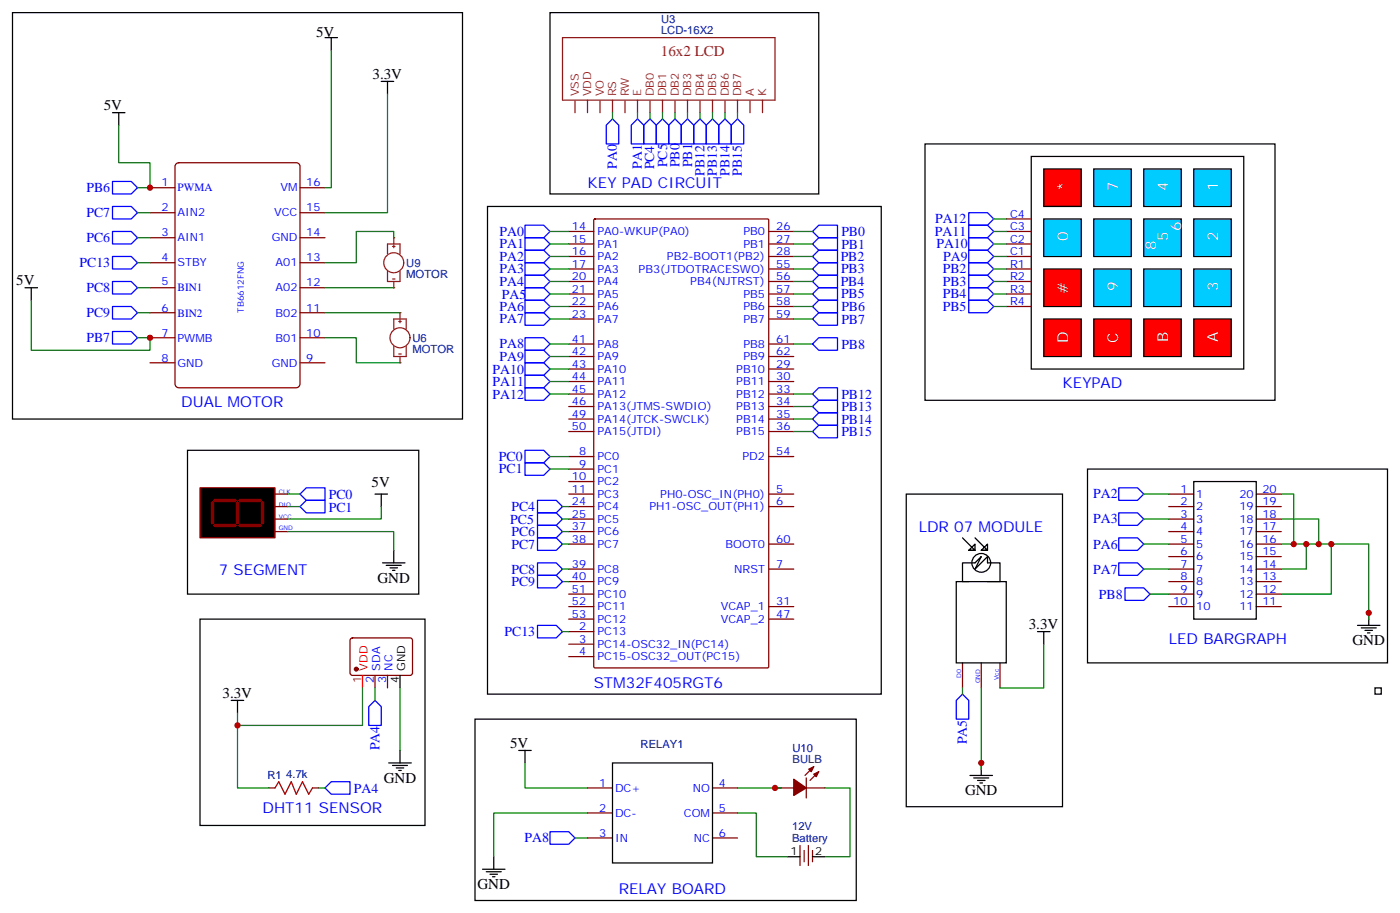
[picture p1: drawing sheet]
<svg xmlns="http://www.w3.org/2000/svg" width="395mm" height="258mm" viewBox="0 0 395 258" stroke-linecap="round" stroke-linejoin="round" font-family="sans-serif">
<g fill="none" stroke="#870000" stroke-width=".35">
<path d="M42.3 53h7.1M49.6 46.3l.8-.4h33.2l.9 .4 .2 .7v61.3l-.5 .9-.6 .2h-33.2l-.8-.5-.2-.6v-61.3zM84.7 53h7M42.3 60h7.1M42.3 67.1h7.1M42.3 74.1h7.1M84.7 60h7M84.7 67.1h7M84.7 74.1h7M160.5 65.3h7.1M160.5 68.8h7.1M160.5 72.4h7.1"/>
<path d="M160.5 75.9h7.1M160.5 79.4h7.1M167.6 61.9l.3-.1h48.7l.3 .1 .1 126.2-.2 .3h-48.9l-.3-.2zM217 65.3h7M217 68.8h7M217 72.4h7M217 75.9h7M217 79.4h7M42.3 81.2h7.1M42.3 88.2h7.1M42.3 95.3h7.1M84.7 81.2h7"/>
<path d="M84.7 88.2h7M84.7 95.3h7M160.5 82.9h7.1M160.5 86.5h7.1M160.5 90h7.1M160.5 97h7.1M217 82.9h7M217 86.5h7M217 90h7M217 97h7M42.3 102.3h7.1M84.7 102.3h7"/>
<path d="M160.5 104.1h7.1M160.5 107.6h7.1M160.5 111.2h7.1M160.5 114.7h7.1M160.5 118.2h7.1M160.5 100.6h7.1M217 104.1h7M217 107.6h7M217 111.2h7M217 114.7h7M217 118.2h7M217 100.6h7"/>
<path d="M160.5 121.7h7.1M160.5 128.8h7.1M160.5 132.3h7.1M160.5 135.9h7.1M160.5 139.4h7.1M217 121.7h7M217 128.8h7M217 139.4h7M160.5 142.9h7.1M160.5 146.4h7.1M160.5 150h7.1M160.5 153.5h7.1"/>
<path d="M217 142.9h7M217 153.5h7M160.5 178.2h7.1M160.5 160.5h7.1M160.5 164.1h7.1M160.5 167.6h7.1M160.5 171.1h7.1M160.5 174.7h7.1M217 160.5h7M217 171.1h7M217 174.7h7M160.5 181.7h7.1"/>
<path d="M160.5 185.2h7.1"/>
</g>
<g fill="#0cf" stroke="#000" stroke-width=".35">
<path d="M336.9 47.7h10.6v10.5h-10.6z"/>
<path d="M336.9 61.8h10.6v10.6h-10.6z"/>
<path d="M336.9 75.9h10.6v10.6h-10.6z"/>
<path d="M322.8 47.7h10.6v10.5h-10.6z"/>
<path d="M322.8 61.8h10.6v10.6h-10.6z"/>
<path d="M322.8 75.9h10.6v10.6h-10.6z"/>
<path d="M308.7 61.8h10.6v10.6h-10.6z"/>
<path d="M308.7 75.9h10.6v10.6h-10.6z"/>
<path d="M308.7 47.7h10.6v10.5h-10.6z"/>
</g>
<path d="M294.6 47.7h10.6v10.5h-10.6z" fill="#f00" stroke="#000" stroke-width=".35"/>
<path d="M294.6 61.8h10.6v10.6h-10.6z" fill="#0cf" stroke="#000" stroke-width=".35"/>
<g fill="#f00" stroke="#000" stroke-width=".35">
<path d="M294.6 75.9h10.6v10.6h-10.6z"/>
<path d="M336.9 90h10.6v10.6h-10.6z"/>
<path d="M322.8 90h10.6v10.6h-10.6z"/>
<path d="M308.7 90h10.6v10.6h-10.6z"/>
<path d="M294.6 90h10.6v10.6h-10.6z"/>
</g>
<g fill="none" stroke="#000" stroke-width=".35">
<path d="M31.7 31.8h3.6M33.5 31.8v3.5M107.6 23h3.5M109.4 23v3.5M291 44.1h60v60h-60zM7.1 81.2h3.5M8.8 81.2v3.5M105.8 139.4h3.6M107.6 139.4v3.5M336.9 135.9h17.6v38.8h-17.6zM107.9 158.8h6.4M109 159.5h4.2"/>
<path d="M111.1 155.3v3.5M271.6 151.7l3.6 3.6h-1.8l1.8-1.8v1.8h-1.8M275.2 151.7l3.5 3.6h-1.8l1.8-1.8v1.8h-1.8M110.1 160.2h2.1M110.8 160.9h.7M269.9 164.1h14.1v22.9h-14.1zM273.4 164.1h-1.8v-5.3h3.6l1.7-1.8-1.7 3.5 3.5-3.5v1.8h3.5v5.3h-3.5M292.8 178.2h3.5M294.6 178.2v3.5M383.1 176.4h6.4M384.2 177.1h4.2M385.2 177.8h2.1"/>
<path d="M385.9 178.5h.7M386.3 172.9v3.5M112.9 190.5v3.6M109.7 215.2h6.4M110.8 215.9h4.2M111.8 216.6h2.1M112.5 217.3h.7M112.9 211.7v3.5M146.4 211.7h3.5M148.2 211.7v3.5M172.9 215.2h28.2v28.3h-28.2zM273.8 218.8h6.3"/>
<path d="M274.8 219.5h4.2M276.9 215.2v3.6M275.9 220.2h2.1M276.6 220.9h.7M136.2 245.2h6.3M137.2 245.9h4.3M138.3 246.6h2.1M139 247.3h.7M139.3 241.7v3.5"/>
<circle cx="276.9" cy="158.8" r="2.65"/>
</g>
<g fill="none" stroke="#870000" stroke-width=".35">
<path d="M284 61.8h7M284 65.3h7M284 68.8h7M284 72.4h7M284 75.9h7M284 79.4h7M284 82.9h7M284 86.5h7M77.6 139.4h3.5M329.8 139.4h7.1M354.5 139.4h7.1M77.6 142.9h3.5"/>
<path d="M77.6 146.4h3.5M77.6 150h3.5M329.8 142.9h7.1M329.8 146.4h7.1M329.8 150h7.1M329.8 153.5h7.1M329.8 157h7.1M354.5 142.9h7.1M354.5 146.4h7.1M354.5 150h7.1M354.5 153.5h7.1M354.5 157h7.1"/>
<path d="M329.8 160.5h7.1M329.8 164.1h7.1M329.8 167.6h7.1M329.8 171.1h7.1M354.5 160.5h7.1M354.5 164.1h7.1M354.5 167.6h7.1M354.5 171.1h7.1M99 180.2l.5-.2h16.5l.4 .7v9.4l-.7 .4h-16.5l-.4-.7v-9.1zM105.8 190.5v3.6M109.4 190.5v3.6M271.6 187v7.1"/>
<path d="M276.9 187v7.1M282.2 187v7.1M165.8 222.3h7.1M165.8 229.3h7.1M165.8 236.4h7.1M201.1 222.3h7M201.1 229.3h7M201.1 236.4h7"/>
</g>
<g fill="none" stroke="#8c2424" stroke-width=".35">
<path d="M158.7 10.6h60v17.7h-60zM162.3 28.3v3.5M165.8 28.3v3.5M169.3 28.3v3.5M172.9 28.3v3.5M176.4 28.3v3.5M179.9 28.3v3.5M183.4 28.3v3.5M187 28.3v3.5M190.5 28.3v3.5M194 28.3v3.5M197.6 28.3v3.5"/>
<path d="M201.1 28.3v3.5M204.6 28.3v3.5M208.1 28.3v3.5M211.7 28.3v3.5M215.2 28.3v3.5M109.4 71.6v-2.8h3.5v2.8M109.4 76.6v2.8h3.5v-2.8M110.8 69.5h.7M110.8 78.7h.7M111.1 67.1v1.7M111.1 69.2v.7M111.1 79.4v1.8"/>
<circle cx="111.1" cy="74.1" r="2.82"/>
</g>
<circle cx="100.5" cy="188.8" r=".53" fill="#870000" stroke="#870000" stroke-width=".35"/>
<path d="M102.3 190.5v3.6" fill="none" stroke="#f00" stroke-width=".35"/>
<path d="M56.4 137.6h21.2v14.1h-21.2z" fill="#000" stroke="#870000" stroke-width=".35"/>
<g fill="#800000" stroke="#800000" stroke-width=".35">
<path d="M59.6 141.9l.4-.4 .3 .4v5.6l-.3 .3-.4-.3z"/>
<path d="M60.3 148.2l.4-.4h5.6l.4 .4-.4 .4h-5.6z"/>
<path d="M60.3 141.1l.4-.3h5.6l.4 .3-.4 .4h-5.6z"/>
<path d="M66.7 141.9l.3-.4 .4 .4v5.6l-.4 .3-.3-.3z"/>
<path d="M73.7 141.9l.4-.4 .3 .4v5.6l-.3 .3-.4-.3z"/>
<path d="M67.4 148.2l.3-.4h5.7l.3 .4-.3 .4h-5.7z"/>
<path d="M67.7 140.8h5.7l.3 .3-.3 .4h-5.7l-.3-.4z"/>
</g>
<g fill="none" stroke="#00f" stroke-width=".35">
<path d="M172.9 33.5l1.7 1.8v5.3h-3.5v-5.3zM179.9 33.5l1.8 1.8v5.3h-3.5v-5.3zM183.4 33.5l1.8 1.8v5.3h-3.5v-5.3zM187 33.5l1.7 1.8v5.3h-3.5v-5.3zM190.5 33.5l1.8 1.8v5.3h-3.6v-5.3zM192.3 35.3l1.7-1.8 1.8 1.8v5.3h-3.5zM197.6 33.5l1.7 1.8v5.3h-3.5v-5.3zM201.1 33.5l1.7 1.8v5.3h-3.5v-5.3zM204.6 33.5l1.8 1.8v5.3h-3.6v-5.3zM208.1 33.5l1.8 1.8v5.3h-3.5v-5.3zM31.7 51.2h5.3l1.8 1.8-1.8 1.7h-5.3zM31.7 58.2h5.3l1.8 1.8-1.8 1.8h-5.3z"/>
<path d="M31.7 65.3h5.3l1.8 1.8-1.8 1.7h-5.3zM31.7 72.4h5.3l1.8 1.7-1.8 1.8h-5.3zM31.7 79.4h5.3l1.8 1.8-1.8 1.7h-5.3zM148.2 63.5h5.3l1.7 1.8-1.7 1.8h-5.3zM148.2 67.1h5.3l1.7 1.7-1.7 1.8h-5.3zM148.2 77.6h5.3l1.7 1.8-1.7 1.8h-5.3zM148.2 70.6h5.3l1.7 1.8-1.7 1.7h-5.3zM148.2 74.1h5.3l1.7 1.8-1.7 1.7h-5.3zM229.3 75.9l1.8-1.8h5.3v3.5h-5.3zM229.3 79.4l1.8-1.8h5.3v3.6h-5.3zM229.3 72.4l1.8-1.8h5.3v3.5h-5.3zM229.3 65.3l1.8-1.8h5.3v3.6h-5.3z"/>
<path d="M229.3 68.8l1.8-1.7h5.3v3.5h-5.3zM273.4 60h5.3l1.8 1.8-1.8 1.7h-5.3zM273.4 63.5h5.3l1.8 1.8-1.8 1.8h-5.3zM273.4 67.1h5.3l1.8 1.7-1.8 1.8h-5.3zM273.4 70.6h5.3l1.8 1.8-1.8 1.7h-5.3zM273.4 74.1h5.3l1.8 1.8-1.8 1.7h-5.3zM273.4 77.6h5.3l1.8 1.8-1.8 1.8h-5.3zM31.7 86.5h5.3l1.8 1.7-1.8 1.8h-5.3zM31.7 93.5h5.3l1.8 1.8-1.8 1.7h-5.3zM148.2 98.8h5.3l1.7 1.8-1.7 1.7h-5.3zM148.2 81.2h5.3l1.7 1.7-1.7 1.8h-5.3zM148.2 95.3h5.3l1.7 1.7-1.7 1.8h-5.3z"/>
<path d="M148.2 84.7h5.3l1.7 1.8-1.7 1.7h-5.3zM148.2 88.2h5.3l1.7 1.8-1.7 1.8h-5.3zM229.3 86.5l1.8-1.8h5.3v3.5h-5.3zM229.3 90l1.8-1.8h5.3v3.6h-5.3zM229.3 97l1.8-1.7h5.3v3.5h-5.3zM231.1 81.2h5.3v3.5h-5.3l-1.8-1.8zM273.4 81.2h5.3l1.8 1.7-1.8 1.8h-5.3zM273.4 84.7h5.3l1.8 1.8-1.8 1.7h-5.3zM148.2 102.3h5.3l1.7 1.8-1.7 1.8h-5.3zM148.2 109.4h5.3l1.7 1.8-1.7 1.7h-5.3zM148.2 105.9h5.3l1.7 1.7-1.7 1.8h-5.3zM229.3 111.2l1.8-1.8h5.3v3.5h-5.3z"/>
<path d="M229.3 114.7l1.8-1.8h5.3v3.6h-5.3zM229.3 118.2l1.8-1.7h5.3v3.5h-5.3zM84.7 139.4l1.7-1.8h5.3v3.5h-5.3zM148.2 127h5.3l1.7 1.8-1.7 1.8h-5.3zM148.2 130.6h5.3l1.7 1.7-1.7 1.8h-5.3zM229.3 121.7l1.8-1.7h5.3v3.5h-5.3zM315.7 137.6h5.3l1.8 1.8-1.8 1.7h-5.3zM84.7 142.9l1.7-1.8h5.3v3.6h-5.3zM151.7 148.2h5.3l1.7 1.8-1.7 1.7h-5.3zM151.7 151.7h5.3l1.7 1.8-1.7 1.8h-5.3zM151.7 158.8h5.3l1.7 1.7-1.7 1.8h-5.3zM151.7 141.1h5.3l1.7 1.8-1.7 1.8h-5.3z"/>
<path d="M151.7 144.7h5.3l1.7 1.7-1.7 1.8h-5.3zM315.7 144.7h5.3l1.8 1.7-1.8 1.8h-5.3zM315.7 151.7h5.3l1.8 1.8-1.8 1.8h-5.3zM315.7 158.8h5.3l1.8 1.7-1.8 1.8h-5.3zM151.7 176.4h5.3l1.7 1.8-1.7 1.8h-5.3zM151.7 162.3h5.3l1.7 1.8-1.7 1.7h-5.3zM317.5 165.8h5.3l1.8 1.8-1.8 1.8h-5.3zM105.8 197.6l1.8 1.8v5.2h-3.5v-5.2zM271.6 195.8l1.8 1.8v5.3h-3.5v-5.3zM155.2 234.6h5.3l1.8 1.8-1.8 1.8h-5.3z"/>
</g>
<g fill="none" stroke="#008700" stroke-width=".35">
<path d="M33.5 35.3v10.6h8.8v7.1M109.4 26.5v33.5h-17.7M172.9 31.8v1.7M179.9 31.8v1.7M183.4 31.8v1.7M187 31.8v1.7M190.5 31.8v1.7M194 31.8v1.7M197.6 31.8v1.7M201.1 31.8v1.7M204.6 31.8v1.7M208.1 31.8v1.7"/>
<path d="M155.2 65.3h5.3M155.2 68.8h5.3M155.2 72.4h5.3M155.2 75.9h5.3M155.2 79.4h5.3M224 65.3h5.3M224 68.8h5.3M224 72.4h5.3M224 75.9h5.3M224 79.4h5.3M280.5 61.8h3.5M280.5 65.3h3.5"/>
<path d="M280.5 68.8h3.5M280.5 72.4h3.5M280.5 75.9h3.5M280.5 79.4h3.5M155.2 82.9h5.3M155.2 86.5h5.3M155.2 97h5.3M155.2 90h5.3M224 82.9h5.3M224 86.5h5.3M224 97h5.3M224 90h5.3"/>
<path d="M280.5 82.9h3.5M280.5 86.5h3.5M155.2 100.6h5.3M155.2 104.1h5.3M155.2 107.6h5.3M155.2 111.2h5.3M224 111.2h5.3M224 114.7h5.3M224 118.2h5.3M155.2 128.8h5.3M155.2 132.3h5.3M224 121.7h5.3"/>
<path d="M322.8 139.4h7M81.1 150h30v5.3M158.7 150h1.8M158.7 153.5h1.8M158.7 142.9h1.8M158.7 146.4h1.8M322.8 153.5h7M322.8 146.4h7M361.6 153.5h24.7v21.2M375.7 153.5v14.1h-14.1M158.7 178.2h1.8M158.7 160.5h1.8"/>
<path d="M158.7 164.1h1.8M322.8 160.5h7M324.6 167.6h5.2M105.8 194.1v3.5M112.9 194.1v17.6M271.6 194.1v1.7M276.9 194.1v22.9M294.6 181.7v12.4h-12.4M148.2 215.2v7.1h17.6M162.3 236.4h3.5M165.8 229.3h-26.5v12.4"/>
</g>
<g fill="#8c2424">
<circle cx="111.1" cy="67.1" r=".18"/>
<circle cx="111.1" cy="81.2" r=".18"/>
</g>
<g fill="none" stroke="#8c2424" stroke-width=".35">
<path d="M111.1 92.8v-2.8h3.6v2.8M111.1 97.8v2.8h3.6v-2.8M112.5 90.7h.7M112.5 99.9h.7M112.9 88.2v1.8M112.9 90.3v.8M112.9 100.6v1.7"/>
<circle cx="112.9" cy="95.3" r="2.82"/>
</g>
<g fill="#8c2424">
<circle cx="112.9" cy="88.2" r=".18"/>
<circle cx="112.9" cy="102.3" r=".18"/>
</g>
<g fill="none" stroke="#008700" stroke-width=".35">
<path d="M93.5 14.1v38.9h-1.8M38.8 53h3.5M38.8 60h3.5M38.8 67.1h3.5M38.8 74.1h3.5M111.1 67.1v-1.8h-10.6v8.8h-8.8M8.8 84.7v14.1h33.5v-3.5h-3.5M38.8 81.2h3.5M38.8 88.2h3.5M91.7 95.3h8.8v7h12.4M91.7 81.2h19.4M91.7 88.2h21.2"/>
<path d="M81.1 139.4h3.6M361.6 139.4h3.5v14.1M81.1 142.9h3.6M107.6 142.9v3.5h-26.5M361.6 146.4h10.6v7.1M368.7 153.5v7h-7.1M102.3 194.1v10.5h-35.3v-3.5M67 204.6v17.7h8.8M90 222.3h1.7M208.1 229.3h5.3v12.4h8.8M208.1 222.3h12.4M232.8 222.3h7.1v19.4h-7.1"/>
</g>
<g fill="none" stroke="#000" stroke-width=".35">
<path d="M3.5 3.6h127v114.6h-127zM91.7 10.6h3.5M93.5 10.6v3.5M155.2 3.6h75.9v51.1h-75.9zM137.6 58.2h111.1v137.6h-111.1zM261.1 40.6h98.7v72.3h-98.7zM52.9 127h65.3v40.6h-65.3zM255.8 139.4h44.1v88.2h-44.1zM306.9 132.3h84.7v54.7h-84.7zM56.4 174.7h63.5v58.2h-63.5zM65.3 197.6h3.5M67 197.6v3.5"/>
<path d="M388.1 194.1h1.7v1.7h-1.7zM134.1 202.9h107.6v51.1h-107.6zM222.2 241.7h3.6M229.3 241.7h3.5"/>
</g>
<path d="M77.6 222.3l1.1-1.8 1.7 3.5 1.8-3.5 1.4 3.5 1.8-3.5 1.7 3.5 1.1-1.7" fill="none" stroke="#a10000" stroke-width=".35"/>
<path d="M227.5 219.5v5.6M229.7 216.3l-2.5 2.5M231.1 217.7l-2.5 2.5M75.8 222.3h1.8M88.2 222.3h1.8M218.7 222.3h5.3M225.8 238.5v5.7M227 239.9v3.2M227.5 222.3h5.3M228.1 238.5v5.7M229.3 239.9v3.2" fill="none" stroke="#870000" stroke-width=".35"/>
<path d="M91.7 222.3l1.8-1.8h5.3v3.5h-5.3z" fill="none" stroke="#00f" stroke-width=".35"/>
<g fill="#870000" stroke="#870000" stroke-width=".35">
<path d="M224 219.8l3.5 2.5-3.5 2.1z"/>
<path d="M228.2 217l1.5-.7-.7 1.4z"/>
<path d="M229.7 218.4l1.4-.7-.7 1.4z"/>
</g>
<g fill="#c00">
<circle cx="386.3" cy="172.9" r=".88"/>
<circle cx="365.1" cy="153.5" r=".88"/>
<circle cx="372.2" cy="153.5" r=".88"/>
<circle cx="368.7" cy="153.5" r=".88"/>
<circle cx="276.9" cy="215.2" r=".88"/>
<circle cx="42.3" cy="53" r=".88"/>
<circle cx="42.3" cy="95.3" r=".88"/>
<circle cx="67" cy="204.6" r=".88"/>
<circle cx="375.7" cy="153.5" r=".88"/>
<circle cx="218.7" cy="222.3" r=".88"/>
</g>
<g font-size="4.2">
<text x="89.2" y="10.4">5V</text>
<text x="105.1" y="22.3">3.3V</text>
<text x="29.3" y="31.1">5V</text>
<text x="4.6" y="80.5">5V</text>
<text x="104.8" y="137.4">5V</text>
<text x="106.5" y="164.4">GND</text>
<text x="290.3" y="177.5">3.3V</text>
<text x="381.7" y="182.1">GND</text>
<text x="62.8" y="196.9">3.3V</text>
<text x="143.9" y="211">5V</text>
<text x="108.3" y="220.9">GND</text>
<text x="272.3" y="224.4">GND</text>
<text x="134.8" y="250.9">GND</text>
</g>
<text font-size="4.2" fill="#8d2323" x="186.5" y="15.7">16x2 LCD</text>
<g font-size="4.2" fill="#00f">
<text x="165.8" y="53">KEY PAD CIRCUIT</text>
<text x="299.9" y="109.4">KEYPAD</text>
<text x="51.2" y="114.7">DUAL MOTOR</text>
<text x="259.3" y="150">LDR 07 MODULE</text>
<text x="61.7" y="162.3">7 SEGMENT</text>
<text x="329.8" y="181.7">LED BARGRAPH</text>
<text x="167.6" y="194.1">STM32F405RGT6</text>
<text x="74.1" y="229.3">DHT11 SENSOR</text>
<text x="174.6" y="252.3">RELAY BOARD</text>
</g>
<g font-size="4.2" fill="#fff">
<text x="301.5" y="53.9" transform="rotate(-90 301.5 53.9)">*</text>
<text x="315.6" y="53.9" transform="rotate(-90 315.6 53.9)">7</text>
<text x="343.8" y="53.9" transform="rotate(-90 343.8 53.9)">1</text>
<text x="329.7" y="54" transform="rotate(-90 329.7 54)">4</text>
<text x="333.4" y="65.3" transform="rotate(-90 333.4 65.3)">6</text>
<text x="301.5" y="68" transform="rotate(-90 301.5 68)">0</text>
<text x="326.3" y="70.6" transform="rotate(-90 326.3 70.6)">8</text>
<text x="329.7" y="68" transform="rotate(-90 329.7 68)">5</text>
<text x="343.8" y="68" transform="rotate(-90 343.8 68)">2</text>
<text x="301.5" y="82.9" transform="rotate(-90 301.5 82.9)">#</text>
<text x="315.6" y="82.1" transform="rotate(-90 315.6 82.1)">9</text>
<text x="343.8" y="82.1" transform="rotate(-90 343.8 82.1)">3</text>
<text x="301.5" y="96.8" transform="rotate(-90 301.5 96.8)">D</text>
<text x="315.6" y="96.6" transform="rotate(-90 315.6 96.6)">C</text>
<text x="329.7" y="96.4" transform="rotate(-90 329.7 96.4)">B</text>
<text x="343.8" y="96.3" transform="rotate(-90 343.8 96.3)">A</text>
</g>
<g font-size="3.9" fill="#00f">
<text x="174.1" y="47.7" transform="rotate(-90 174.1 47.7)">PA0</text>
<text x="181.2" y="47.7" transform="rotate(-90 181.2 47.7)">PA1</text>
<text x="184.6" y="47.8" transform="rotate(-90 184.6 47.8)">PC4</text>
<text x="188.3" y="47.2" transform="rotate(-90 188.3 47.2)">PC5</text>
<text x="191.8" y="47.2" transform="rotate(-90 191.8 47.2)">PB0</text>
<text x="195.3" y="47.2" transform="rotate(-90 195.3 47.2)">PB1</text>
<text x="198.8" y="49.7" transform="rotate(-90 198.8 49.7)">PB12</text>
<text x="202.3" y="49.7" transform="rotate(-90 202.3 49.7)">PB13</text>
<text x="205.9" y="49.7" transform="rotate(-90 205.9 49.7)">PB14</text>
<text x="209.4" y="49.7" transform="rotate(-90 209.4 49.7)">PB15</text>
<text x="24.4" y="54.2">PB6</text>
<text x="24.4" y="61.2">PC7</text>
<text x="263.9" y="63">PA12</text>
<text x="24.4" y="68.3">PC6</text>
<text x="141" y="66.5">PA0</text>
<text x="141" y="70.1">PA1</text>
<text x="237.4" y="66.7">PB0</text>
<text x="237.4" y="70.2">PB1</text>
<text x="263.9" y="66.6">PA11</text>
<text x="264.3" y="70.1">PA10</text>
<text x="22.5" y="75.4">PC13</text>
<text x="141" y="73.6">PA2</text>
<text x="141" y="77.1">PA3</text>
<text x="237.3" y="73.6">PB2</text>
<text x="237.3" y="77.2">PB3</text>
<text x="266.1" y="77.2">PB2</text>
<text x="266.2" y="73.6">PA9</text>
<text x="24.4" y="82.4">PC8</text>
<text x="141" y="80.7">PA4</text>
<text x="237.3" y="80.7">PB4</text>
<text x="266.1" y="80.7">PB3</text>
<text x="24.4" y="89.5">PC9</text>
<text x="141" y="87.7">PA6</text>
<text x="141.7" y="84.3">PA5</text>
<text x="237.3" y="84.2">PB5</text>
<text x="237.4" y="87.9">PB6</text>
<text x="266.1" y="84.2">PB4</text>
<text x="266.1" y="87.7">PB5</text>
<text x="141" y="91.2">PA7</text>
<text x="237.4" y="91.4">PB7</text>
<text x="24.4" y="96.5">PB7</text>
<text x="141" y="101.8">PA9</text>
<text x="141" y="98.3">PA8</text>
<text x="237.4" y="98.4">PB8</text>
<text x="139" y="105.4">PA10</text>
<text x="139" y="112.4">PA12</text>
<text x="139" y="108.9">PA11</text>
<text x="237.4" y="112.6">PB12</text>
<text x="237.4" y="116.1">PB13</text>
<text x="237.4" y="119.6">PB14</text>
<text x="237.4" y="123.1">PB15</text>
<text x="140.8" y="130">PC0</text>
<text x="140.8" y="133.6">PC1</text>
<text x="92.8" y="140.8">PC0</text>
<text x="308.6" y="140.6">PA2</text>
<text x="92.8" y="144.3">PC1</text>
<text x="144" y="147.8">PC5</text>
<text x="144.4" y="144.2">PC4</text>
<text x="308.6" y="147.7">PA3</text>
<text x="144.4" y="151.2">PC6</text>
<text x="144.4" y="154.7">PC7</text>
<text x="308.6" y="154.7">PA6</text>
<text x="144.4" y="161.8">PC8</text>
<text x="308.6" y="161.8">PA7</text>
<text x="144.4" y="165.3">PC9</text>
<text x="310.2" y="168.8">PB8</text>
<text x="142.4" y="179.4">PC13</text>
<text x="272.9" y="209.9" transform="rotate(-90 272.9 209.9)">PA5</text>
<text x="107.1" y="211.7" transform="rotate(-90 107.1 211.7)">PA4</text>
<text x="99.9" y="223.7">PA4</text>
<text x="148" y="237.6">PA8</text>
</g>
<g font-size="3.2" fill="#000080">
<text x="186.6" y="9.6">LCD-16X2</text>
<text x="186.6" y="6.5">U3</text>
<text x="114.7" y="75.2">U9</text>
<text x="114.7" y="78.5">MOTOR</text>
<text x="116.4" y="99.6">MOTOR</text>
<text x="116.4" y="96.4">U6</text>
<text x="180.8" y="211">RELAY1</text>
<text x="223.7" y="215.2">BULB</text>
<text x="223.7" y="212">U10</text>
<text x="75.5" y="219.9">R1</text>
<text x="80.8" y="219.5">4.7k</text>
<text x="223.5" y="237.5">Battery</text>
<text x="223.5" y="234.3">12V</text>
</g>
<g font-size="3.2" fill="#8d2323">
<text x="163.3" y="27.2" transform="rotate(-90 163.3 27.2)">VSS</text>
<text x="166.9" y="27.2" transform="rotate(-90 166.9 27.2)">VDD</text>
<text x="170.4" y="27.2" transform="rotate(-90 170.4 27.2)">VO</text>
<text x="173.9" y="27.2" transform="rotate(-90 173.9 27.2)">RS</text>
<text x="177.4" y="27.2" transform="rotate(-90 177.4 27.2)">RW</text>
<text x="181" y="27.2" transform="rotate(-90 181 27.2)">E</text>
<text x="184.5" y="27.2" transform="rotate(-90 184.5 27.2)">DB0</text>
<text x="188" y="27.2" transform="rotate(-90 188 27.2)">DB1</text>
<text x="191.6" y="27.2" transform="rotate(-90 191.6 27.2)">DB2</text>
<text x="195.1" y="27.2" transform="rotate(-90 195.1 27.2)">DB3</text>
<text x="198.6" y="27.2" transform="rotate(-90 198.6 27.2)">DB4</text>
<text x="202.1" y="27.2" transform="rotate(-90 202.1 27.2)">DB5</text>
<text x="205.7" y="27.2" transform="rotate(-90 205.7 27.2)">DB6</text>
<text x="209.2" y="27.2" transform="rotate(-90 209.2 27.2)">DB7</text>
<text x="212.7" y="27.2" transform="rotate(-90 212.7 27.2)">A</text>
<text x="216.3" y="27.2" transform="rotate(-90 216.3 27.2)">K</text>
</g>
<g font-size="3.2" fill="#00f">
<text x="45.6" y="52.6">1</text>
<text x="86.4" y="52.6">16</text>
<text x="45.6" y="59.7">2</text>
<text x="50.1" y="54">PWMA</text>
<text x="79.1" y="54">VM</text>
<text x="86.4" y="59.7">15</text>
<text x="50.1" y="61.1">AIN2</text>
<text x="77.4" y="61.1">VCC</text>
<text x="161.4" y="64.9">14</text>
<text x="219.1" y="64.9">26</text>
<text x="285" y="61.4">C4</text>
<text x="285" y="64.9">C3</text>
<text x="45.6" y="66.7">3</text>
<text x="50.1" y="68.1">AIN1</text>
<text x="76.7" y="68.1">GND</text>
<text x="86.4" y="66.7">14</text>
<text x="161.4" y="68.5">15</text>
<text x="168.6" y="66.4">PA0-WKUP(PA0)</text>
<text x="168.6" y="69.9">PA1</text>
<text x="209.8" y="66.4">PB0</text>
<text x="209.8" y="69.9">PB1</text>
<text x="219.1" y="68.5">27</text>
<text x="285" y="68.5">C2</text>
<text x="45.6" y="73.8">4</text>
<text x="50.1" y="75.2">STBY</text>
<text x="77.8" y="75.2">A01</text>
<text x="86.4" y="73.8">13</text>
<text x="161.4" y="72">16</text>
<text x="161.4" y="75.5">17</text>
<text x="168.6" y="73.4">PA2</text>
<text x="168.6" y="76.9">PA3</text>
<text x="180.2" y="76.9">PB3(JTDOTRACESWO)</text>
<text x="188.2" y="73.4">PB2-BOOT1(PB2)</text>
<text x="219.1" y="72">28</text>
<text x="219.1" y="75.5">55</text>
<text x="285" y="72">C1</text>
<text x="285.1" y="75.5">R1</text>
<text x="45.6" y="80.3">5</text>
<text x="50.1" y="82.2">BIN1</text>
<text x="77.8" y="82.2">A02</text>
<text x="86.4" y="80.8">12</text>
<text x="161.4" y="79.1">20</text>
<text x="161.4" y="82.6">21</text>
<text x="168.6" y="80.5">PA4</text>
<text x="168.6" y="84">PA5</text>
<text x="194.8" y="80.5">PB4(NJTRST)</text>
<text x="209.8" y="84">PB5</text>
<text x="219.1" y="79.1">56</text>
<text x="219.1" y="82.6">57</text>
<text x="285.1" y="79.1">R2</text>
<text x="285.1" y="82.6">R3</text>
<text x="45.6" y="87.9">6</text>
<text x="50.1" y="89.3">BIN2</text>
<text x="77.8" y="89.3">B02</text>
<text x="86.4" y="87.9">11</text>
<text x="161.4" y="86.1">22</text>
<text x="161.4" y="89.6">23</text>
<text x="168.6" y="87.5">PA6</text>
<text x="209.8" y="87.5">PB6</text>
<text x="219.1" y="86.1">58</text>
<text x="219.1" y="89.6">59</text>
<text x="285.1" y="86.1">R4</text>
<text x="45.6" y="94.9">7</text>
<text x="86.4" y="94.9">10</text>
<text x="168.6" y="91.1">PA7</text>
<text x="209.8" y="91.1">PB7</text>
<text x="45.6" y="102">8</text>
<text x="50.1" y="96.3">PWMB</text>
<text x="77.8" y="96.3">B01</text>
<text x="86.4" y="102">9</text>
<text x="161.4" y="96.7">41</text>
<text x="161.4" y="100.2">42</text>
<text x="168.6" y="98.1">PA8</text>
<text x="168.6" y="101.6">PA9</text>
<text x="209.8" y="98.1">PB8</text>
<text x="209.8" y="101.6">PB9</text>
<text x="219.1" y="96.7">61</text>
<text x="219.1" y="100.2">62</text>
<text x="50.1" y="103.4">GND</text>
<text x="76.7" y="103.4">GND</text>
<text x="161.4" y="103.8">43</text>
<text x="161.4" y="107.3">44</text>
<text x="168.6" y="105.2">PA10</text>
<text x="207.8" y="105.2">PB10</text>
<text x="219.1" y="103.8">29</text>
<text x="219.1" y="107.3">30</text>
<text x="161.4" y="110.8">45</text>
<text x="168.6" y="108.7">PA11</text>
<text x="168.6" y="112.2">PA12</text>
<text x="207.8" y="108.7">PB11</text>
<text x="207.8" y="112.2">PB12</text>
<text x="219.1" y="110.8">33</text>
<text x="161.4" y="114.3">46</text>
<text x="161.4" y="117.9">49</text>
<text x="168.6" y="115.7">PA13(JTMS-SWDIO)</text>
<text x="168.6" y="119.3">PA14(JTCK-SWCLK)</text>
<text x="207.8" y="115.7">PB13</text>
<text x="207.8" y="119.3">PB14</text>
<text x="219.1" y="114.3">34</text>
<text x="219.1" y="117.9">35</text>
<text x="161.4" y="121.4">50</text>
<text x="168.6" y="122.8">PA15(JTDI)</text>
<text x="207.8" y="122.8">PB15</text>
<text x="219.1" y="121.4">36</text>
<text x="163.4" y="128.4">8</text>
<text x="163.4" y="132">9</text>
<text x="168.6" y="129.9">PC0</text>
<text x="209.5" y="129.9">PD2</text>
<text x="219.1" y="128.4">54</text>
<text x="161.4" y="135.5">10</text>
<text x="168.6" y="133.4">PC1</text>
<text x="168.6" y="136.9">PC2</text>
<text x="161.4" y="139">11</text>
<text x="161.4" y="142.6">24</text>
<text x="168.6" y="140.4">PC3</text>
<text x="168.6" y="144">PC4</text>
<text x="183.3" y="144">PH1-OSC_OUT(PH1)</text>
<text x="186.3" y="140.4">PH0-OSC_IN(PH0)</text>
<text x="219.1" y="139">5</text>
<text x="219.1" y="142.6">6</text>
<text x="333.1" y="139">1</text>
<text x="333.1" y="142.6">2</text>
<text x="337.6" y="140.4">1</text>
<text x="337.6" y="144">2</text>
<text x="349.8" y="144">19</text>
<text x="349.8" y="140.4">20</text>
<text x="356.3" y="142.6">19</text>
<text x="356.3" y="139">20</text>
<text x="161.4" y="146.1">25</text>
<text x="161.4" y="149.6">37</text>
<text x="168.6" y="147.5">PC5</text>
<text x="333.1" y="146.1">3</text>
<text x="333.1" y="149.6">4</text>
<text x="337.6" y="147.5">3</text>
<text x="349.8" y="147.5">18</text>
<text x="356.3" y="149.6">17</text>
<text x="356.3" y="146.1">18</text>
<text x="161.4" y="153.1">38</text>
<text x="168.6" y="151">PC6</text>
<text x="168.6" y="154.6">PC7</text>
<text x="204.8" y="154.6">BOOT0</text>
<text x="219.1" y="153.1">60</text>
<text x="333.1" y="153.1">5</text>
<text x="337.6" y="151">4</text>
<text x="337.6" y="154.6">5</text>
<text x="349.8" y="154.6">16</text>
<text x="349.8" y="151">17</text>
<text x="356.3" y="153.1">16</text>
<text x="161.4" y="160.2">39</text>
<text x="168.6" y="161.6">PC8</text>
<text x="207.2" y="161.6">NRST</text>
<text x="219.1" y="160.2">7</text>
<text x="333.1" y="156.7">6</text>
<text x="333.1" y="160.2">7</text>
<text x="337.6" y="158.1">6</text>
<text x="337.6" y="161.6">7</text>
<text x="349.8" y="161.6">14</text>
<text x="349.8" y="158.1">15</text>
<text x="356.3" y="160.2">14</text>
<text x="356.3" y="156.7">15</text>
<text x="161.4" y="163.7">40</text>
<text x="161.4" y="167.3">51</text>
<text x="168.6" y="165.1">PC9</text>
<text x="333.1" y="163.7">8</text>
<text x="333.1" y="167.3">9</text>
<text x="337.6" y="165.1">8</text>
<text x="349.8" y="165.1">13</text>
<text x="356.3" y="167.3">12</text>
<text x="356.3" y="163.7">13</text>
<text x="161.4" y="170.8">52</text>
<text x="168.6" y="168.7">PC10</text>
<text x="168.6" y="172.2">PC11</text>
<text x="203.4" y="172.2">VCAP_1</text>
<text x="219.1" y="170.8">31</text>
<text x="331.1" y="170.8">10</text>
<text x="337.6" y="168.7">9</text>
<text x="337.6" y="172.2">10</text>
<text x="349.8" y="172.2">11</text>
<text x="349.8" y="168.7">12</text>
<text x="356.3" y="170.8">11</text>
<text x="161.4" y="174.3">53</text>
<text x="163.4" y="177.8">2</text>
<text x="168.6" y="179.2">PC13</text>
<text x="168.6" y="175.7">PC12</text>
<text x="203.4" y="175.7">VCAP_2</text>
<text x="219.1" y="174.3">47</text>
<text x="163.4" y="181.4">3</text>
<text x="163.4" y="184.9">4</text>
<text x="168.6" y="182.8">PC14-OSC32_IN(PC14)</text>
<text x="107.2" y="189.2" transform="rotate(-90 107.2 189.2)">SDA</text>
<text x="110.8" y="189.2" transform="rotate(-90 110.8 189.2)">NC</text>
<text x="168.6" y="186.3">PC15-OSC32_OUT(PC15)</text>
<text x="105.5" y="192.7" transform="rotate(-90 105.5 192.7)">2</text>
<text x="109" y="192.7" transform="rotate(-90 109 192.7)">3</text>
<text x="169.1" y="221.9">1</text>
<text x="202.8" y="221.9">4</text>
<text x="173.6" y="223.3">DC+</text>
<text x="195.5" y="223.3">NO</text>
<text x="169.1" y="229">2</text>
<text x="173.6" y="230.4">DC-</text>
<text x="193" y="230.4">COM</text>
<text x="202.8" y="229">5</text>
<text x="169.1" y="236">3</text>
<text x="173.6" y="237.5">IN</text>
<text x="195.8" y="237.5">NC</text>
<text x="202.8" y="236">6</text>
</g>
<g font-size="3.2" fill="#f00">
<text x="103.7" y="189.2" transform="rotate(-90 103.7 189.2)">VDD</text>
<text x="102" y="192.7" transform="rotate(-90 102 192.7)">1</text>
</g>
<g font-size="3.2">
<text x="114.3" y="189.2" transform="rotate(-90 114.3 189.2)">GND</text>
<text x="112.5" y="192.7" transform="rotate(-90 112.5 192.7)">4</text>
<text x="223.1" y="241.3">1</text>
<text x="230" y="241.3">2</text>
</g>
<text font-size="2.5" fill="#00f" x="68.8" y="88.2" transform="rotate(-90 68.8 88.2)">TB6612FNG</text>
<g font-size="1.8" fill="#00f">
<text x="78.7" y="139.4">CLK</text>
<text x="78.7" y="142.9">DIO</text>
<text x="78.7" y="146.4">VCC</text>
<text x="78.7" y="149.6">GND</text>
<text x="271.3" y="191.2" transform="rotate(-90 271.3 191.2)">D0</text>
<text x="281.9" y="191.8" transform="rotate(-90 281.9 191.8)">Vcc</text>
<text x="276.6" y="192.8" transform="rotate(-90 276.6 192.8)">GND</text>
</g>
</svg>
